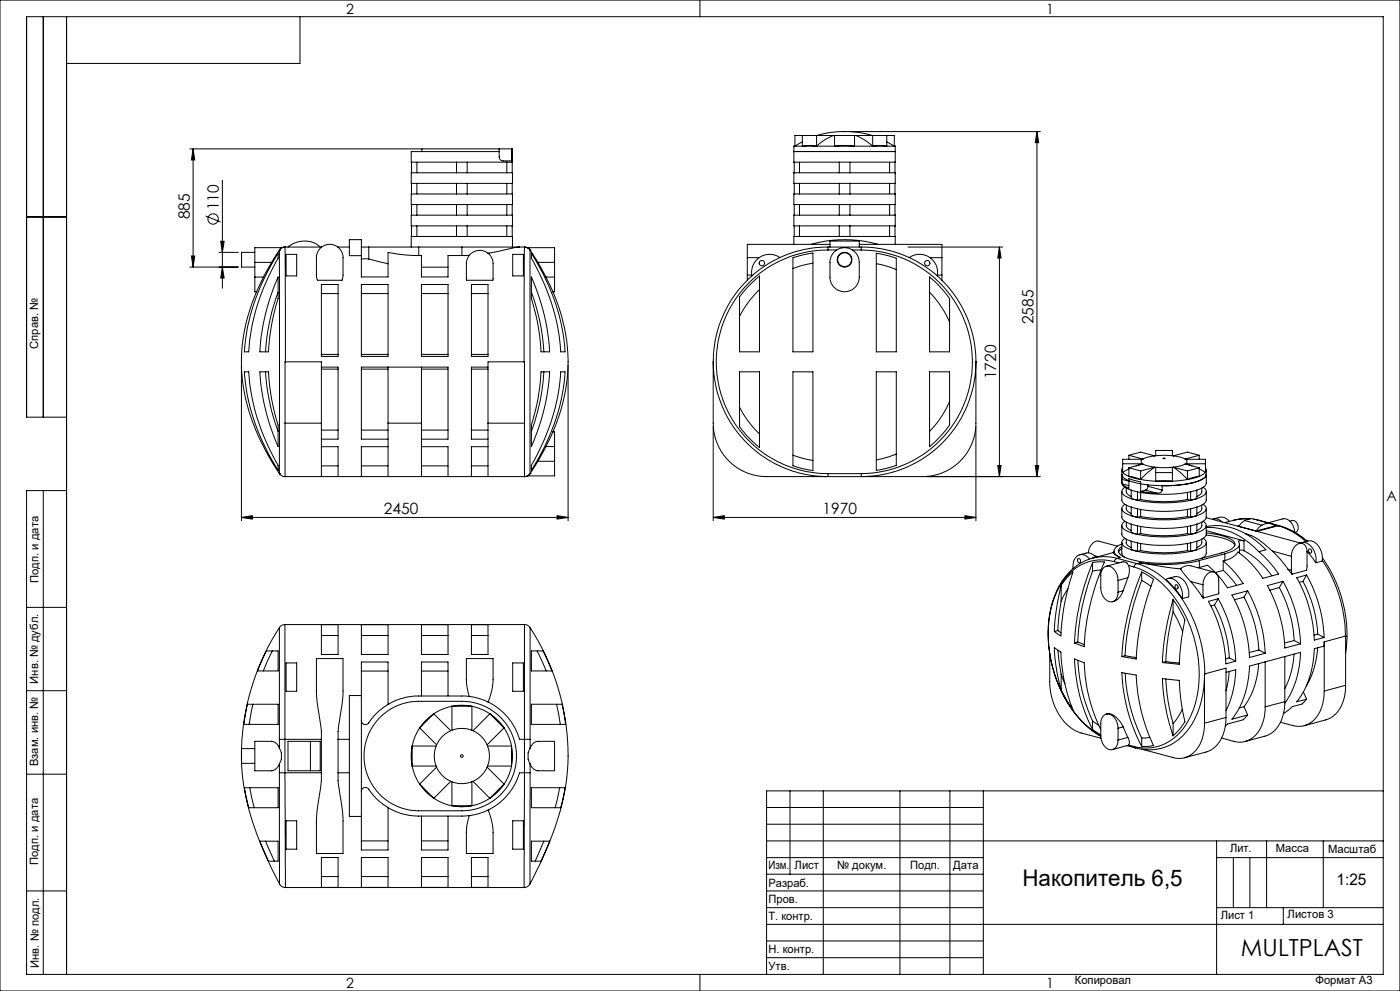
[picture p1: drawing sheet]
<svg xmlns="http://www.w3.org/2000/svg" width="420mm" height="297mm" viewBox="0 0 420 297" stroke-linecap="round" stroke-linejoin="round" font-family="sans-serif">
<g fill="none" stroke="#000" stroke-width=".3">
<path d="M0 0h420v297h-420zM13 5v120M20 5v287M90 5v14h-70M210 0v5M254.8 39.4h57.3M311.1 39.4l.5 3.4h-1zM311.1 39.4v103.4M56.9 44.6h69.9M57.9 44.6v35.4M57.9 44.6l.5 3.3h-1zM66.7 54v32.4"/>
<path d="M123.4 58.1h13.5M123.4 58.1v3.2M123.4 48.6h13.5M123.4 51.8h13.5M123.4 51.8v3.2M123.4 55h13.5M123.4 48.6v3.2M123.4 55v3.1M125.1 48.6v3.2M125.1 55v3.1M136.9 58.1h3.3M136.9 48.6h3.3"/>
<path d="M136.9 55h3.3M136.9 51.8h3.3M136.9 48.6v3.2M136.9 55v3.1M140.2 58.1h13.5M140.2 48.6h13.5M140.2 51.8h13.5M140.2 55h13.5M140.2 48.6v3.2M140.2 55v3.1M149.8 45.4h-26.4v3.2M149.8 44.6l.1 3a2.88 2.88 0 0 0 2.9 .6h.7v-3.6"/>
<path d="M149.8 44.6h-23.3v.8M149.8 44.6h3.7M152 48.6v3.2M152 55v3.1M153.5 44.6h.2v4M153.7 58.1v3.2M153.7 51.8v3.2M153.7 48.6v3.2M153.7 55v3.1M238.2 43.8l.1 4.8M238.2 45.4h30.4M238.2 43.8h.3"/>
<path d="M238.3 48.6h13.5M238.3 58.1h13.5M238.3 58.1v3.2M238.3 51.8h13.5M238.3 51.8v3.2M238.3 55h13.5M238.3 48.6v3.2M238.3 55v3.1M238.5 43.6l-.3 .2M238.5 43.8h2.2M238.5 43.8v-3.2h11.5a15.6 15.6 0 0 0-5 3.2M239.9 48.6v3.2"/>
<path d="M239.9 55v3.1M240.7 43.8h4.3M240.7 42.5l-2.2 1.3M240.7 43.8l2.1-.2 2.2 .2M240.7 40.6v3.2M241.4 45.4h.1M245 43.8h5.4M245 40.6v3.2M245.1 40.6a30 30 0 0 1 16.6 0M250.4 43.8h6M250.4 43.8l2.5-.2 3.5 .2M250.4 43.8v-3.2h6v3.2"/>
<path d="M251.8 48.6h3.2M251.8 58.1h3.2M251.8 51.8h3.2M251.8 55h3.2M251.8 48.6v3.2M251.8 55v3.1M255 48.6h13.5M255 58.1h13.5M255 51.8h13.5M255 55h13.5M255 48.6v3.2M255 55v3.1"/>
<path d="M256.4 43.8h5.4M261.8 43.8h4.2M261.8 43.8a16.2 16.2 0 0 0-5.1-3.2h11.6v3.2M261.8 43.8l2.1-.2 2.1 .2M261.8 40.6v3.2M265.4 45.4h.1M266 43.8h2.3M266 42.5l2.3 1.3M266 40.6v3.2M266.9 48.6v3.2M266.9 55v3.1M268.3 43.6l.3 .2"/>
<path d="M268.3 43.8h.3M268.5 58.1v3.2M268.5 51.8v3.2M268.5 48.6v3.2M268.5 55v3.1M268.6 43.8l-.1 4.8M8 65h12M57.4 76.7h1l-.5 3.3zM61.7 64.7l4.4 1.8M65.7 75.6h5.8M66.2 72.3h1l-.5 3.3zM76.4 75.6h-3.9v4.4h3.9"/>
<path d="M76.4 78.6h5.1M76.4 78.6v4.4M81.5 78.6l-2.4 4.4M83.4 75.9v1.5a63.6 63.6 0 0 0-8.8 28h-1.3a62.6 62.6 0 0 1 10.1-29.5zM83.8 74.9a1.76 1.76 0 0 1 1.7-.8l.1 34.3M83.8 74.9v67.1M83.8 74.9h.1M83.8 74.9l-2.3 3.7M84.4 74.3l-8-.1v4.4M85.8 76.2h3.2v6.5h-3.2zM86.4 74a7.4 7.4 0 0 1 9.7 0M96.2 74.3a4 4 0 0 1 4.3-.8 4 4 0 0 1 2.4 3.7v5.6l-.3 1.2h-7.3l-.4-1.2v-6l.6-1.6z"/>
<path d="M96.4 74.1l-11.1-.1-1 .4-.5 .5M104.8 74l-3.4 .1M104.8 71.8h3.6v4.8h-3.6zM108.4 74h2.2M110.6 77.6l5.8 1.5M110.6 77.6l-1.2-.1-1 .2M110.6 74h15M110.6 74v3.6M123.4 70.9h13.5M123.4 70.9v3.1M123.4 61.3h13.5M123.4 64.5h13.5"/>
<path d="M123.4 64.5v3.2M123.4 67.7h13.5M123.4 61.3v3.2M123.4 67.7v3.2M125.1 61.3v3.2M125.1 67.7v3.2M125.6 76.6h.8v6.4h8v-6.4h4.2M125.6 76.6l-4.3-.2-4.9-.7v7.3h-8v-6.4M125.6 74h13M125.6 74v2.6M136.9 70.9h3.3M136.9 61.3h3.3"/>
<path d="M136.9 64.5h3.3M136.9 67.7h3.3M136.9 61.3v3.2M136.9 67.7v3.2M138.6 74h17.3M138.6 74v2.6M140.2 70.9h13.5M140.2 61.3h13.5M140.2 64.5h13.5M140.2 67.7h13.5M140.2 61.3v3.2M140.2 67.7v3.2"/>
<path d="M140.8 76.5l-2.2 .1M141 76.2a4 4 0 0 1 4.4-.9 4 4 0 0 1 2.5 3.7v5h-8v-5.2l.3-1.2zM146.4 75.9h.1M152 61.3v3.2M152 67.7v3.2M153.7 70.9v3.1M153.7 64.5v3.2M153.7 61.3v3.2M153.7 67.7v3.2M153.8 76.2h3.2v6.5h-3.2zM155.9 74l-9.5 1.9M155.9 74h1.5"/>
<path d="M157.3 74l-.1 34.4M157.4 74l1 .3M157.4 74l.8 .2 .8 .7M158.4 74.3l.6 .6M158.4 74.3l8-.1v4.4M159 74.9v67.1M159 74.9l2.4 3.7M159 74.9h.1M159.4 75.9a62 62 0 0 1 10.1 29.5h-1.3a63 63 0 0 0-8.8-28zM161.4 78.6l2.4 4.4M161.4 78.6h5M166.4 78.6v4.4"/>
<path d="M224.2 77.2v5.2M224.2 77.2h3.5M234 77.2a5.4 5.4 0 0 0-6.1-.1 5.4 5.4 0 0 0-2.3 5.6M237.9 77.3l6-1.5v29.6h-6zM238.3 70.9h13.5M238.3 70.9l-.1 2.3M238.3 61.3h13.5M238.3 64.5h13.5M238.3 64.5v3.2M238.3 67.7h13.5M238.3 61.3v3.2M238.3 67.7v3.2"/>
<path d="M239.9 61.3v3.2M239.9 67.7v3.2M243.3 73.2a36.3 36.3 0 0 1 20.1 0M243.9 78.9l-3.1 .6-2.9 1M248.4 74.9a33.5 33.5 0 0 0-33.5 33.5 33.5 33.5 0 0 0 33.5 33.6M248.4 74a34.4 34.4 0 0 0-34.4 34.4M248.4 74v.9M248.4 74h10M248.4 74.9h2.6M249 74v-1.8h8.8v1.8M249 73.2h-24.8v4M250.1 75.7a4.4 4.4 0 0 1 4.9-1.2 4.4 4.4 0 0 1 2.8 4.1v4.4a4.4 4.4 0 0 1-4.4 4.5 4.4 4.4 0 0 1-4.4-4.5v-5.1l.4-1.2z"/>
<path d="M251.8 70.9h3.2M251.8 61.3h3.2M251.8 64.5h3.2M251.8 67.7h3.2M251.8 61.3v3.2M251.8 67.7v3.2M255 70.9h13.5M255 61.3h13.5M255 64.5h13.5M255 67.7h13.5M255 61.3v3.2M255 67.7v3.2"/>
<path d="M255.7 74.9h2.7M257.8 73.2h24.8v4M258.4 74.9a33.5 33.5 0 0 1 33.3 33.5 33.5 33.5 0 0 1-33.3 33.6M258.4 74a34.4 34.4 0 0 1 34.4 34.4M258.4 74v.9M262.9 79l3 .7 3 1.1M262.9 75.9l3.8 .8 2.2 .7v28h-6zM266.9 61.3v3.2M266.9 67.7v3.2M268.5 70.9l.1 2.3M268.5 64.5v3.2M268.5 61.3v3.2"/>
<path d="M268.5 67.7v3.2M272.4 74h28.4M272.8 77.2a5.4 5.4 0 0 1 6-.1 5.4 5.4 0 0 1 2.4 5.6M279 77.2h3.6M282.6 77.2v5.2M299.8 74l.5 3.3h-1zM299.8 74v68.8M56.9 80h14.6M66.7 80l.5 3.3h-1zM76.4 83v4.5l.6-.1 2.1-4.4M76.4 83h2.7M77 87.3a51.5 51.5 0 0 0 1.9 46.2l2.1 4 2.8 4.5"/>
<path d="M83.4 83v6.5a62.6 62.6 0 0 0-2.9 15.9h-2.5a64.3 64.3 0 0 1 5.4-22.4zM83.4 87.6a61.5 61.5 0 0 0-3.7 17.8M96.4 85.3h5v21.5h-5zM96.4 88h5M108.4 85.3h8v21.5h-8zM108.4 88h8M126.4 85.3h8v21.5h-8zM126.4 88h8M126.4 80.1h8M141.4 85.3h5v21.5h-5zM141.4 88h5M159.4 83a64.3 64.3 0 0 1 5.5 22.4h-2.6a62.6 62.6 0 0 0-2.9-15.9z"/>
<path d="M159.4 87.6a59.9 59.9 0 0 1 3.8 17.8M163.8 83l2 4.4 .6 .1v-4.5M163.8 83h2.6M165.8 87.3a51.1 51.1 0 0 1 0 42.2M224.2 82.4v1.6M224.2 82.4h1.3M224.7 85.6l3.2-2.9v22.7h-6v-16.4zM227.9 86.8a31.6 31.6 0 0 0-6 8M278.9 83a32.6 32.6 0 0 1 6 6.5v15.9h-6zM278.9 87.6l1.7 2a30 30 0 0 1 4.3 6.9M281.2 82.4h1.4M282.6 82.4v1.6"/>
<path d="M72.4 109.4v46.7M73.3 111.4h1.3a63.6 63.6 0 0 0 8.8 28.1v1.5a62.6 62.6 0 0 1-10.1-29.6zM78 111.4h2.5a62.6 62.6 0 0 0 2.9 16v6.4a64.3 64.3 0 0 1-5.4-22.4zM79.7 111.4a62.1 62.1 0 0 0 3.7 17.9M96.4 110h5v21.6h-5M96.4 106.2h5M96.4 110.6h5M108.4 106.2h8M108.4 110.6h8M116.4 110v16.8M126.4 106.2h8M126.4 110v16.8"/>
<path d="M126.4 110.6h8M141.4 106.2h5M141.4 110.6h5M146.4 110h-5v21.6h5M162.3 111.4h2.6a64.3 64.3 0 0 1-5.5 22.4v-2.2a19.9 19.9 0 0 1 1.3-8.9l1.2-6.5zM163.2 111.4a60.5 60.5 0 0 1-3.8 17.9M168.2 111.4h1.3a62 62 0 0 1-10.1 29.6v-1.5a63 63 0 0 0 8.8-28.1zM170.4 109.4v46.7M214 108.4a34.4 34.4 0 0 0 34.4 34.4M214 108.4v18.4a16.1 16.1 0 0 0 16 16h18.4M221.9 111.4h6v22.8a34.6 34.6 0 0 1-6-6.3zM237.9 111.4h6v29.6l-3.1-.5-2.9-.9z"/>
<path d="M262.9 111.4h6v28.1l-6 1.5zM278.9 111.4h6v16a33.7 33.7 0 0 1-6 6.4zM292.8 108.4a34.4 34.4 0 0 1-34.4 34.4M292.8 108.4h.1M292.8 108.4v18.4a16 16 0 0 1-16 16h-18.4M20 125h-12v-120h407v287h-407v-145h12M85.5 126.8v16M85.5 126.8v-18.4h10.9v18.4M85.5 126.8h10.9M96.4 126.8v16M96.4 133.9h5v8.9M96.4 128.9h5"/>
<path d="M96.4 139.6h5M108.4 128.9h8M108.4 139.6h8M116.4 133.9h-8v8.9M116.4 131.6h-8v-21.6h26v21.6h-8M116.4 126.8v16M116.4 126.8h10M126.4 133.9h8v8.9M126.4 126.8v16M126.4 128.9h8M126.4 139.6h8M141.4 128.9h5"/>
<path d="M141.4 139.6h5M146.4 126.8v16M146.4 133.9h-5v8.9M146.4 126.8v-18.4h10.9v18.4M146.4 126.8h10.9M157.3 126.8v16M161.4 138.3l-2.4 3.7M161.4 138.3h5M163.8 133.8l-2.4 4.5M163.8 133.8l2.1-4.4h.5v4.4M163.8 133.8h2.6M166.4 138.3v4.3h-8.2h.2"/>
<path d="M166.4 133.8v4.5M214 127.8v28.3M221.9 122.1a30.9 30.9 0 0 0 6 8M237.9 136.4l2.2 .8 3.8 .8M268.9 136.1l-2.2 .8-3.8 1M284.9 120.3l-1.2 2.5-2 3.1-2.8 3.4M292.8 127.8v28.3M299.3 139.5h1l-.5 3.3zM310.6 139.5h1l-.5 3.3zM336.8 139h6M338.7 136.5v1.2M338.7 136.5l3.5-1 4.2 1.1"/>
<path d="M338.7 136.5l4.2 1.1M342.8 139l-2 .6M342.8 139a.7 .7 0 0 1-.5-.7 .7 .7 0 0 1 .5-.6h-6v3.9M342.9 137.6l-.5 .1M346.4 136.6l2.3-.1 3.3 .1M346.4 136.6l-1.9 .3-1.6 .7M346.7 136.6v-1.6h5v1.6M348.9 137.3l.6 .1zM352 136.6l2.3 .5 1.2 .5M355.5 137.6l.6 .1M355.6 139a.72 .72 0 0 0 .5-.7 .72 .72 0 0 0-.5-.6h6v3.9M355.6 139l2 .6"/>
<path d="M355.6 139h6M359.8 136.5v1.2M359.8 136.5l-4.3 1.1M359.8 136.5l-3.6-1-4.2 1.1M13 147v145M72.4 155.1l3.3-.6v1.1zM72.4 155.1h98M83.8 142l.7 .6 1 .2M83.8 142h.1M85.5 142.8h.1M85.5 142.8h71.9M157.3 142.8h.1"/>
<path d="M159 142l-.6 .6-1.1 .2M159 142h.1M159 142l-.6 .6-1 .2M167.1 154.5l3.3 .6-3.3 .5zM214 155.1l3.3-.6v1.1zM214 155.1h78.8M248.4 142h10M248.4 142v.8M248.4 142.8h10M258.4 142v.8M277.8 142.8h34.3M289.5 154.5l3.3 .6-3.3 .5z"/>
<path d="M336.5 140.9v3.8a3.3 3.3 0 0 0 2.9 2.2M336.5 142.3v-.1a4 4 0 0 0 3.4 2.3l4.7 .8 6 .3 5.1-.5 3.9-1a2.9 2.9 0 0 0 2.3-1.9 3.2 3.2 0 0 1-2.8 2.1l-4.1 .9-6.3 .4M336.5 147.3v2.6a3.2 3.2 0 0 0 2.9 2.1M336.5 142.3h.1M336.5 152.4v2.6a3.2 3.2 0 0 0 2.9 2.1M336.5 157.5v2.6a3.3 3.3 0 0 0 2.9 2.1M336.7 145l.8 .8 1.2 .5v-2.9l3.5 1v2.9M336.7 145l2 .6M336.8 141.6l1.9 1.2M336.8 140.2l-.3 .5 .3 .9M337.5 146a1.41 1.41 0 0 0-.9 1.5 1.41 1.41 0 0 0 1.1 1.2l1.7 .7M337.5 151.1a1.41 1.41 0 0 0-.9 1.5 1.41 1.41 0 0 0 1.1 1.2l1.7 .7"/>
<path d="M337.5 156.2a1.39 1.39 0 0 0-.9 1.5 1.39 1.39 0 0 0 1.1 1.2l1.7 .7M337.9 146.3v1a1.97 1.97 0 0 0 1.5 1.5M337.9 151.4v1a1.94 1.94 0 0 0 1.5 1.5M337.9 156.5v1a1.94 1.94 0 0 0 1.5 1.5M338.7 144.2l-2.2-.6 .2 1.4M338.7 140.5l-1.9 1.1M338.7 142.8l3.5 .9M338.7 142.8l1.2 .1 2.3 .8M338.7 140.2v2.6M338.7 140.2l3.5 .9M339.4 146.9l1.8 .5M339.4 149.4l1.8 .5"/>
<path d="M339.4 152l1.8 .5M339.4 154.5l1.8 .5M339.4 157.1l1.8 .5M339.4 159.6l1.8 .6M339.4 146.9v2.5M339.4 152v2.5M339.4 157.1v2.5M341.2 147.4l3 .5 5 .3 4.2-.2 3.8-.6M341.2 149.9l2.3 .5 4.9 .3 3.5-.1 5.3-.7M341.2 152.5l3 .5 3.9 .2 5-.1 4.1-.6M341.2 155l2.7 .5 3.8 .3 4.6-.1 4.9-.7M341.2 157.6l2.3 .4 4.9 .4 3.5-.1 5.3-.7"/>
<path d="M341.2 147.4v2.5M341.2 152.5v2.5M341.2 157.6v2.6M342.2 147.3l4.9 .5M342.2 149.7l2.9 .4 3.6 .3 4-.2 3.5-.5M342.2 154.8l5.7 .6h4l4.3-.6M342.2 159.9l6.1 .6 4-.1 3.9-.5M342.2 143.7l4.5 .5M342.2 141.1v2.6M342.2 147.6v2.1M342.2 152.7v2.1M342.2 157.8v2.1"/>
<path d="M342.2 149.7l-1 .2M342.2 154.8l-1 .2M342.2 159.9l-1 .3M343.7 146.9l-1.5 .4M343.7 146.9l3.4 .9M344.4 145.7l-.2 .8-.5 .4M344.4 145.7l4.3 1.2M344.4 145.3v.4M346.4 140l-2.6 2-1.6 1.7M346.4 140l-1.7-.3-1.8-.6-4.2 1.1M346.4 140l-4.2 1.1M346.7 144.2v-4.2h5v4.2"/>
<path d="M346.7 144.2h5M346.7 141.6h5M348.5 145.6h.2M348.7 146.9l-.5 .7-1.1 .2M348.7 145.6v1.3M352 140l2.1-.4 1.4-.5 4.3 1.1M352 140l1.9 1.4 2.3 2.3M352 140l4.2 1.1M356.2 143.7l-4.5 .5M356.2 149.7l1 .2M356.2 141.1v2.6M356.2 147.6v2.1"/>
<path d="M356.2 152.7v2.1M356.2 157.8v2.1M356.2 154.8l1 .2M356.2 159.9l1 .3M357.2 147.4v2.5M357.2 152.5v2.5M357.2 157.6v2.6M359.1 146.9l-1.9 .5M359.1 149.4l-1.9 .5M359.1 152l-1.9 .5M359.1 154.5l-1.9 .5M359.1 157.1l-1.9 .5"/>
<path d="M359.1 159.6l-1.9 .6M359.1 146.9v2.5M359.1 152v2.5M359.1 157.1v2.5M359.8 140.5l1.8 1.1M359.8 142.8l-3.6 .9M359.8 142.8l-1.6 .2-2 .7M359.8 140.2v2.6M359.8 140.2l-3.6 .9M360.5 146.3v1a1.97 1.97 0 0 1-1.4 1.5M360.5 151.4v1a1.94 1.94 0 0 1-1.4 1.5M360.5 156.5v1a1.94 1.94 0 0 1-1.4 1.5"/>
<path d="M361 146a1.41 1.41 0 0 1 .9 1.5 1.41 1.41 0 0 1-1.2 1.2l-1.6 .7M361 151.1a1.41 1.41 0 0 1 .9 1.5 1.41 1.41 0 0 1-1.2 1.2l-1.6 .7M361 156.2a1.39 1.39 0 0 1 .9 1.5 1.39 1.39 0 0 1-1.2 1.2l-1.6 .7M361.6 141.6l-1.8 1.2M361.6 140.2l.3 .6-.3 .8M361.8 155.1l28.8 7.8M361.9 140.9v3.8a3.5 3.5 0 0 1-2.8 2.2M361.9 147.3v2.6a3.4 3.4 0 0 1-2.8 2.1M361.9 159.7l3.5 .6 2.8 .8a2.53 2.53 0 0 1 2.3 2.3 5.2 5.2 0 0 1-4 2.3l-9.5 2.5-5.1 .6h-4.4l-3.9-.3-3-.5-2.7-.8a2.53 2.53 0 0 1-2.3-2.3l.3-.6 .6-.5M361.9 152.4v2.6a3.4 3.4 0 0 1-2.8 2.1M361.9 157.5v2.6a3.5 3.5 0 0 1-2.8 2.1M361.9 158.1a20.7 20.7 0 0 1 15.7 7.2"/>
<path d="M361.9 157.8a18.7 18.7 0 0 1 16.3 5.5l1.6 1.5-2.2 .5M361.9 159l11.3 3.1M363.7 155.6a2.64 2.64 0 0 1 2.9 .8M364 155.5l1.9-.5a2.99 2.99 0 0 1 2.9 1.3M370.1 155.9l-2.7 .7M371.8 157.5l-.5 .2M373.4 156l-1 .8-.7 1 5.1 1.3M373.4 156l1.2-.5h1l5.7 1.5M373.4 156l5.2 1.4M374.8 155.5h-2.7l-2 .4M375 155.5h-2.1l-2.8 .4M376.4 155.6l1.6 .4"/>
<path d="M377.6 156h.4M378 156l5.9 1.6M378.6 157.4a3.5 3.5 0 0 1 4 .2l-5.8 1.5M378.6 157.4l-1.8 1.7M380.5 156.7l4.3-1.2a3.6 3.6 0 0 1 3.6 4M380.7 156.7l.8 .2M381.7 157.1l1.7 .5M383.4 157.6a20.2 20.2 0 0 1 8.4 4.7M383.4 157.6h.5M383.4 157.6l-6.2 1.6M383.9 157.6a21.1 21.1 0 0 1 8.3 4.6M387 156.2l.7-.2a1.94 1.94 0 0 1 1.7 1.5 1.94 1.94 0 0 1-.9 2.1"/>
<path d="M318.3 175.5l1.7-2.3 1.9-1.8-2 7a63 63 0 0 0-1.6 12.2l-2-1.3M318.3 175.5l-1.5 7.9-.5 5.9M318.3 175.5v4.7M320.4 176.5l-2.1 3.7M323.3 167.5a.58 .58 0 0 1 .9 .4 .58 .58 0 0 1-.6 .7l-.3-.3zM323.9 166.3l1.9-.5a2.99 2.99 0 0 1 3 1.2M326.9 167.5a2.64 2.64 0 0 0-3.1-1.2 2.64 2.64 0 0 0-1.9 2.7v1.4M327.8 167.3a18.2 18.2 0 0 0-12.1 13.1 38.2 38.2 0 0 0 11.1 37.9l3.4 2.4M327.8 168.6l3.5-.2a71.4 71.4 0 0 0-6 25.4l-2.9-1.1M327.8 168.6a70.3 70.3 0 0 0-5.4 24.1M327.8 171.2a68 68 0 0 0-4.5 21.2M327.8 167.3a14 14 0 0 1 7.4 .1"/>
<path d="M327.8 168.6v2.6M328.3 166.5l1.1 .3M330.3 170.8l-2.5 .4M334.2 168.3a14.2 14.2 0 0 0-16.7 8.2 34.1 34.1 0 0 0-1.1 25.7 32 32 0 0 0 13.8 18.3M334.2 168.3l1.4 .4M334.2 165.6l-6.4 1.7M334.2 165.2l.1 .9 1.8 1M335.2 167.4l5.9 1.5M335.2 167.4l-1 .9M335.2 163.7l-5.5-1.5a3.2 3.2 0 0 0-3.2 3.5M335.4 174a3.9 3.9 0 0 0-3.4-4.3 2.62 2.62 0 0 0-1.8 2.8v3.6a3.7 3.7 0 0 0 3.6 4.2 2.71 2.71 0 0 0 1.6-2.8M335.4 174v3.5"/>
<path d="M336.1 167.1l-.9 .3M336.5 163a2.56 2.56 0 0 0-2.2 2.5l.5 .8 1.3 .8M336.5 164.4l-.9 1.1M336.5 162.6v3.3l.8 1.1M336.9 177.1a4.7 4.7 0 0 1-3.1 3.2M336.9 177.1l-1.5 .4M337.5 161.3a1.41 1.41 0 0 0-.9 1.5 1.41 1.41 0 0 0 1.1 1.2l1.7 .7M337.9 161.6v1a1.97 1.97 0 0 0 1.5 1.5M338.3 173.1l-1.4 4M338.3 173.1l-2.9 .9M338.6 169.5l.2 1.9-.5 1.7M338.6 169.5l1.5 .4"/>
<path d="M338.6 169.5l-.5-.8-1.2-.3-5 1.3M339.4 162.2l1.8 .5M339.4 164.7l1.8 .5M339.4 162.2v2.5M340.1 169.9a25.8 25.8 0 0 1 14.7 13 37.5 37.5 0 0 1 3 30.4 15.8 15.8 0 0 1-12.7 10.8 13.7 13.7 0 0 1-5-.4M341.1 168.9l-.6 .4-.4 .6M341.1 168.9a27.3 27.3 0 0 1 15.9 14.6 42.1 42.1 0 0 1 4.4 18.5M341.2 160.2l3.4 .5 3.5 .2 5-.1 4.1-.6M341.2 162.7l2.7 .5 3.8 .2h4.6l4.9-.7M341.2 165.2l2.3 .5 4.9 .3 3.5-.1 5.3-.7M341.2 162.7v2.5M342 168.7l7.7 1.3 4.4 .5"/>
<path d="M342 168.7l-.9 .2M342.2 165l2.9 .4 3.6 .3 4-.2 3.5-.5M342.2 162.9v2.1M342.2 165l-1 .2M342.5 171.4a74.5 74.5 0 0 0-6 25.4M342.5 171.4l3.5 2.2a76.8 76.8 0 0 0-5.1 23.9l-4.4-.7M342.5 174a73.9 73.9 0 0 0-5 22.5M342.5 174l2.8 1.7M342.5 171.4v2.6M349.8 173.7a3.2 3.2 0 0 1 4.4 2.2 6.7 6.7 0 0 1 .5 3.5l-2.3-3.1zM350.4 173.4l1.9-.5a4 4 0 0 1 4.1 3.5l.2 2.5-1.9 .5M351.9 179.7l-1.4 5.5a68.6 68.6 0 0 0-1.8 13.3"/>
<path d="M351.9 179.7l1.5 2.2 2.1 3.9-1 5.6-.7 7.7-5.1-.6M351.9 179.7v3.7M352.6 175.3a.6 .6 0 0 1 .8 .5 .6 .6 0 0 1-.6 .7 .87 .87 0 0 1-.2-1.2zM354.1 170.5h.1M354.1 170.5l3.1 3.8M354.1 170.5l1.3-.8 1.5-.2 7.2 1.9M356.2 162.9v2.1M356.2 165l1 .2M357.2 174.3l3.4 4.4M357.2 174.3l3.7 1M357.2 162.7v2.5M359.1 162.2l-1.9 .5"/>
<path d="M359.1 164.7l-1.9 .5M359.1 162.2v2.5M359.8 170.1h-.4M359.8 170.1l2.5-.7 2.5 2.4M359.8 168l-3.3 .7-5.2 .5-5-.1-4.3-.4M359.8 168v2.1M360.5 161.6v1a1.97 1.97 0 0 1-1.4 1.5M360.6 178.7l.3 .5M360.6 178.7l.3 .1M360.9 175.3a3.4 3.4 0 0 1 3.2-3.9 2.61 2.61 0 0 1 1.5 2.6v4l-4.7 1.2M360.9 178.8v.4M360.9 175.3v3.5"/>
<path d="M361 161.3a1.41 1.41 0 0 1 .9 1.5 1.41 1.41 0 0 1-1.2 1.2l-1.6 .7M361.8 160.4l2.7 .3 3.7 1a4 4 0 0 1 2.3 1.7M361.9 162.6v3.3l-.3 .6-1 .8M365.4 179.5l-2.9 .7a41.4 41.4 0 0 1 5.3 18.8l2.9-.8M365.4 179.5a41.4 41.4 0 0 1 5.3 18.7M365.4 179.5l-1.1 1.8M367 168.1a29.1 29.1 0 0 1 6 6.8l-4.8 1.3-3.2-4.2M367 171l1.8 1.7 2.2 2.7M367 171l-2.4 .6M367 168.1v2.9M367.5 168l-.5 .1M367.5 166l-7.7 2"/>
<path d="M367.5 166v2M371.8 164.9l1.4 .2M371.8 163.1v2.7M373.2 162.1l-.9-.1-.8 .2a1.62 1.62 0 0 1-1 2.5l-3 1.3M373.2 179a37.2 37.2 0 0 1 4.4 15.8M373.2 165.1a24.8 24.8 0 0 1 8.4 7.5M373.2 179l-2.9 .7M373.2 162.1v3M373.7 160l.4 .1M374.1 160.1a12.6 12.6 0 0 1 6.1 3.7l1.5 1.4M374.1 160.1h-.2M374.3 177.1l-4.7 1.2a41.4 41.4 0 0 1 5.2 18.8l4.8-1.3"/>
<path d="M374.3 177.1a41.4 41.4 0 0 1 5.3 18.7M374.3 177.1l-1.1 1.9M377.6 165.3a33.2 33.2 0 0 1 6 6.7l-4.8 1.3a29.8 29.8 0 0 0-7.4-7.9l-.5 .7-1.5 1.2-1.9 .7M381.7 165.2l2.3 2.3 2.4 3.1M381.7 165.2l5.7 1.5M383.8 176.1a38.3 38.3 0 0 1 4.5 15.9M383.8 176.1l-2.9 .8M384.9 174.2a40.8 40.8 0 0 1 5.3 18.8M384.9 174.2l-4.7 1.3a41.4 41.4 0 0 1 5.2 18.7l4.8-1.2M384.9 174.2l-1.1 1.9M386.4 170.6l1.2 1.5M386.4 170.6l1 .3"/>
<path d="M387.4 166.7a3.4 3.4 0 0 1 3.1-3.9 2.38 2.38 0 0 1 1.6 2.6v4.7l-.2 .8-4.3 1.2M387.4 170.9l.2 1.2M387.4 166.7v4.2M390.2 162.7a3.8 3.8 0 0 1 4.4 3.5l.2 2.5M390.5 162.6l1.9-.5a4 4 0 0 1 4.1 3.6l.2 2.5-1.9 .5M390.9 174.2a37.2 37.2 0 0 1 4.4 15.9M390.9 174.2l-1.1 .3M392 172.3a41.4 41.4 0 0 1 5.2 18.8M392 172.3l-3 .8a42 42 0 0 1 5.3 18.7l2.9-.7M392 172.3l-1.1 1.9M392.1 165.2l2.7 3.5M392.7 164.6a.59 .59 0 0 1 .8 .4 .59 .59 0 0 1-.6 .7l-.4-.6z"/>
<path d="M396.7 168a41.2 41.2 0 0 1 6.9 22.6M396.7 167.2l.2 .2a39.8 39.8 0 0 1 6.8 28.4M8 182h12M79.9 195.1h3.5v6h-6.1zM81.7 195.1l-2.7 6M83.8 188.1a70.4 70.4 0 0 0-11.3 40.5M83.8 188.1v33.5M85.5 187.2l-1 .3-.7 .6M85.5 187.2v34.4M85.5 187.2h71.8M85.8 198.7h3.2v8.5h-3.2zM96.4 187.2v8.9h5v-8.9"/>
<path d="M96.4 190.5h5M108.4 187.2v8.9h8v-8.9M108.4 190.5h8M126.4 187.2v8.9h8v-8.9M126.4 190.5h8M141.4 187.2v8.9h5v-8.9M141.4 190.5h5M153.8 198.7h3.2v8.5h-3.2zM157.3 187.2l.9 .2 .8 .7M157.3 187.2v34.4M159 188.1a67.9 67.9 0 0 1 4.9 66.6l-4.9 10.2M159 188.1v33.5"/>
<path d="M159.4 195.1h3.5l2.7 6h-6.2zM161.1 195.1l2.8 6M314.9 196v8.3a17.1 17.1 0 0 0 7.8 14.7l1.4 .6 6.2 1.7M316.3 194.1l2 1.3a49.6 49.6 0 0 0 3.6 17.3l-.5-.7a21.5 21.5 0 0 1-4.4-11.3zM317.4 189l.9 .7M317.4 189l-1.1 .3M317.4 194.9l.9 7.2M318.3 180.2l-.6 4.4-.3 4.4M323.3 192.4l2 .8M323.3 192.4l-.9 .3M323.4 197.9a48 48 0 0 0 4.4 18.2M337.5 196.5l3.4 .6"/>
<path d="M337.5 196.5l-1 .3M349.7 198.3l4.1 .4M349.7 198.3l-1 .2M351.9 183.4l-1.5 7.5-.7 7.4M351.9 183.4l1.4 2.5 1.5 3.5M364.3 181.3a37.2 37.2 0 0 1 4.5 15.9M364.3 181.3l-1 .3M368.8 197.2l-1.1 .3M368.8 197.2l1.9 1M377.6 198.9a23.8 23.8 0 0 1-4.4 12.9M377.6 194.8l-2.8 .8M377.6 194.8l2 1"/>
<path d="M379.6 198.4v13.4M385.4 196.8v13.5M388.2 196a26.4 26.4 0 0 1-2.8 10.4M388.3 192l-2.9 .7M388.3 192l1.9 1M395.3 194.2a25.3 25.3 0 0 1-3.4 11.4M395.3 190.1l-1.1 .3M395.3 190.1l1.9 1M397.3 192.4l-.1 1.2-2.9 .8a26.9 26.9 0 0 1-5.3 15.9l3-.8M397.3 192.4v14.7M403.6 190.6l-6.3 1.8M403.7 190.6h.1"/>
<path d="M403.7 190.6v14.8M8 207h12M74.2 211.1h9.2v6h-10.3zM75.8 211.1l-1 6M108.4 208.5h-3.6v36.2h3.6M108.4 208.5v36.2M108.4 208.5v-10.1h8v12.7M108.4 216a1.22 1.22 0 0 0 .9 1.1 1.22 1.22 0 0 0 1.3-.5 17.9 17.9 0 0 1 15-8h13a18 18 0 0 1 17.3 13h1.4M108.4 201.1h8M113.6 215.4a16.6 16.6 0 0 1 12-5.2h13a16.4 16.4 0 0 1 16.3 16.4 16.4 16.4 0 0 1-16.3 16.4h-13a16.4 16.4 0 0 1-15-9.9 16.4 16.4 0 0 1 3-17.7zM125.9 218.2l-1.4 2.6-.9 2.8M126.4 208.6v-10.2h8v10.2"/>
<path d="M126.4 201.1h8M130.1 213.9l5.1 5.1a8.4 8.4 0 0 0-4.2 4.2l-5.1-5M130.1 213.9l-2.5 2.1-1.7 2.2M130.1 213.9l-4.2 4.3M135.6 211.7l-3.3 1-2.2 1.2M135.6 211.7v7.2a8.2 8.2 0 0 1 6 0v-7.2M135.6 211.7l2.3-.3 3.7 .3M135.6 211.7h6M140.8 208.7l-.8-3.7-.1-7.6h8v6.3a17.3 17.3 0 0 1-1.5 6.7M141.6 211.7l3.2 1 2.2 1.2M146.4 210.4h.1M147 213.9l-5.1 5.1a8.4 8.4 0 0 1 4.2 4.2l5.1-5"/>
<path d="M147 213.9l2.5 2.1 1.7 2.2M147 213.9l4.2 4.3M151.2 218.2l1.4 2.6 .9 2.8M159.4 211.1h9.2l1.1 6h-10.3zM167 211.1l1.1 6M318.3 202.1l1.2 2.8M318.3 202.1v4.6M327.8 218.6l2.4 1.6M327.8 216.1l1.8 1.3M327.8 216.1v2.5M330.2 218.6a48.7 48.7 0 0 1-4.9-20l-2.9-1.1a49.3 49.3 0 0 0 5.4 21.1M331.9 214a3.8 3.8 0 0 1 4 2.1l1 1.7"/>
<path d="M335.4 218.3a3.9 3.9 0 0 0-3.4-4.3 2.7 2.7 0 0 0-1.8 2.9v3.5a3.8 3.8 0 0 0 3.4 4.3 2.67 2.67 0 0 0 1.8-2.9M335.4 218.3v3.5M336.5 201.6l4.4 .7a54.4 54.4 0 0 0 5.1 21.1l-3.5 .3a51.5 51.5 0 0 1-6-22.1zM336.9 217.8l1.4 3.2M336.9 217.8l-1.5 .5M337.5 201.8a50.8 50.8 0 0 0 5 19.4M348.7 203.4l5.1 .5 .7 7.3 1 5a16.6 16.6 0 0 1-3.6 4.3l-.4-1.1a60.6 60.6 0 0 1-2.8-16zM349.7 203.5l.7 6.6 1.5 6.7M351.9 216.8v3.7M354.7 212.5l-1.1 2.1-1.7 2.2M361.4 202a25.6 25.6 0 0 1-7.1 19 14.4 14.4 0 0 1-13.7 3.2M361.4 202h.1"/>
<path d="M361.4 216.7a10.5 10.5 0 0 1-5.2 10.1 6.4 6.4 0 0 1-4.3 .2l-9.3-2.5M361.4 202v14.7M361.4 202l6.4-1.8v14.8M367.8 201.5l2.9-.8a29.5 29.5 0 0 1-2.9 12.3M367.8 215a10.7 10.7 0 0 1-4.9 10l-7.5 2.1M367.8 215l-6.4 1.7M368.8 201.3l-.4 3-.6 2.7M373.2 211.8l-1.4 .4M373.2 211.8l1.1 2.5M374.3 214.3l-1.3 1.4-4.8 1.3-.6 .6M379.6 211.8a10.4 10.4 0 0 1-5.2 10.1 6.1 6.1 0 0 1-4.3 .3l-3.6-1M385.4 210.7a27.1 27.1 0 0 0 4.8-15.2l-15.4 4.1a26.8 26.8 0 0 1-5.2 15.9l4.7-1.2"/>
<path d="M385.4 210.3a10.5 10.5 0 0 1-5.1 10l-6.7 1.9M385.4 210.3l-5.8 1.5M391 207.4l1 2.1M392 209.5l-1.4 1.5-2.9 .8-2.6 2.1M397.3 207.1a10.8 10.8 0 0 1-4.7 9.9 6.5 6.5 0 0 1-4.8 .4l-3.7-.9M403.7 205.4a10.4 10.4 0 0 1-5.1 10l-7.3 2.1M403.7 205.4l-6.4 1.7M8 232h12M72.5 228.8a81.5 81.5 0 0 0 9 31.4l2.4 4.7M72.5 228.8h3.9M73.3 236.1h10.1v6h-8.8zM74.9 236.1l1.4 6"/>
<path d="M76.4 224.4h-3.9v4.4M83.8 221.6h1.7M83.8 231.6h1.7M83.8 224.2a5 5 0 0 1 0 4.7M83.8 228.9v2.7M83.8 224.2l-.5-1a2.36 2.36 0 0 0-1.8-1h-5.1v8.8h5.1a2.85 2.85 0 0 0 2.3-2.1M83.8 231.6l.1 33.3M83.8 221.6v2.6M85.5 231.6l.1 34.4M85.5 221.6v10M85.5 221.6h10.9M85.5 231.6h10.9"/>
<path d="M93.1 222.2h-6.7v8.8h6.7M93.1 222.2h3v8.8h-3M93.1 222.2v8.8M96.4 221.6v-2.9l-1.5-10.7v-10.6h8v10.5l-.2 2.6a50 50 0 0 0-1.3 11.1M96.4 231.6v.3a50.7 50.7 0 0 1-1.3 10.8l-.2 2.5v10.6h8v-10.6l-1.4-10.7-.1-2.9M96.4 221.6v10M101.4 221.6h3.4M101.4 231.6h3.4M101.4 221.6v10M123.6 223.6h7.2a8.2 8.2 0 0 0 0 6h-7.2M123.6 229.6l.9 2.8 1.4 2.6M123.6 223.6l-.2 2.3 .2 3.7"/>
<path d="M123.6 223.6v6M125.9 235l5.1-5.1a8.3 8.3 0 0 0 4.2 4.3l-5.1 5.1M125.9 235l1.7 2.2 2.5 2.1M125.9 235l4.2 4.3M130.1 239.3l2.7 1.3 2.8 .9M147 239.3l-2.6 1.3-2.8 .9M151.2 235l-5.1-5.1a8.3 8.3 0 0 1-4.2 4.3l5.1 5.1M151.2 235l-1.7 2.2-2.5 2.1M151.2 235l-4.2 4.3M153.5 229.6l-.9 2.8-1.4 2.6M153.5 223.6h-7.2a8.2 8.2 0 0 1 0 6h7.2M153.5 223.6l.2 2.3-.2 3.7"/>
<path d="M153.5 223.6v6M157.3 221.6h1.7M157.3 231.6h1.7M157.3 231.6l-.1 34.4M157.3 231.6h-1.4a18 18 0 0 1-17.3 13h-13a18.5 18.5 0 0 1-15.4-8.4 1.19 1.19 0 0 0-1.8 1M157.3 221.6v10M159 224.2a5 5 0 0 0 0 4.7M159 228.9v2.7M159 224.2l.6-1a2.36 2.36 0 0 1 1.8-1h5v8.8h-5a2.75 2.75 0 0 1-2.4-2.1M159 231.6v33.3M159 221.6v2.6M159.4 236.1h10.1l-1.3 6h-8.8z"/>
<path d="M167.9 236.1l-1.4 6M237 237v25M247 237v55M270 237v55M285 237v55M295 237v55M338.1 223.5l2.5 .7M338.3 221l.5 1.3-.2 1M338.3 221l-2.9 .8M338.6 223.3l1.5 .4M338.6 223.3l-4.8 1.3M340.1 223.7l.5 .5"/>
<path d="M342.5 221.2v2.5M344.9 221l-2.4 .2M415 237h-185v55M78 252.1h5.4v6h-2.9zM79.7 252.1l2.6 6M85.8 246h3.2v8.5h-3.2zM96.4 257h5v9h-5zM108.4 257h8v9h-8zM108.4 252h8M116.4 242v12.7h-8v-10M126.4 244.6v10.1h8v-10.1M126.4 257h8v9h-8z"/>
<path d="M126.4 252h8M135.6 241.5v-7.2a8.2 8.2 0 0 0 6 0v7.2M135.6 241.5l2.7 .3 3.3-.3M135.6 241.5h6M141.4 257h5v9h-5zM146.4 242.8h.1M146.4 242.8l1 2.8 .4 1.9 .1 8.3h-8l.1-7.7 .8-3.7M153.8 246h3.2v8.5h-3.2zM159.4 252.1h5.5l-2.6 6h-2.9zM163.2 252.1l-2.7 6M230 257h65M230 242h65"/>
<path d="M230 247h65M230 252h185M365 252v40M365 257h50M370 257v15M375 257v15M380 252v20M397 252v20M8 267h12M83.9 264.9l.6 .7 1 .4M85.5 266h.1M85.5 266h71.8"/>
<path d="M96.4 262.7h5M108.4 262.7h8M126.4 262.7h8M141.4 262.7h5M157.3 266h.1M159 264.9l-.6 .7-1.1 .4M230 262h65M230 267h65M230 272h65M230 277h185M365 272h50M385 272v5"/>
<path d="M210 292v5M230 282h65M230 287h65"/>
<circle cx="63.9" cy="65.6" r="1.56"/>
<circle cx="228.6" cy="78.9" r=".8"/>
<circle cx="253.4" cy="77.9" r="2.08"/>
<circle cx="253.4" cy="77.8" r="2.19"/>
<circle cx="278.2" cy="78.9" r=".8"/>
<circle cx="138.6" cy="226.6" r=".4"/>
</g>
<g fill="#000">
<path d="M66.7 80l.5 3.3h-1zM66.2 72.3h1l-.5 3.3zM57.4 76.7h1l-.5 3.3zM57.9 44.6l.5 3.3h-1zM299.3 139.5h1l-.5 3.3zM299.8 74l.5 3.3h-1zM310.6 139.5h1l-.5 3.3zM311.1 39.4l.5 3.4h-1z"/>
<path d="M167.1 154.5l3.3 .6-3.3 .5zM72.4 155.1l3.3-.6v1.1z"/>
<path d="M289.5 154.5l3.3 .6-3.3 .5zM214 155.1l3.3-.6v1.1z"/>
</g>
<text font-size="7.1" x="372.3" y="286.5">MULTPLAST</text>
<text font-size="6.9" x="306.7" y="265.6">Накопитель 6,5</text>
<text font-size="4.8" x="401" y="265.3">1:25</text>
<g font-size="4.7">
<text x="56.9" y="65.7" transform="rotate(-90 56.9 65.7)">885</text>
<text x="65.7" y="63" transform="rotate(-90 65.7 63)">110</text>
<text x="310.1" y="97.2" transform="rotate(-90 310.1 97.2)">2585</text>
<text x="298.8" y="113.7" transform="rotate(-90 298.8 113.7)">1720</text>
<text x="115.2" y="154">2450</text>
<text x="246.7" y="154">1970</text>
</g>
<g font-size="4.2">
<text x="103.8" y="4.2">2</text>
<text x="313.8" y="4.2">1</text>
<text x="415.9" y="150.2">A</text>
<text x="103.8" y="296.2">2</text>
<text x="313.8" y="296.2">1</text>
</g>
<g font-size="3.4">
<text x="11.5" y="104.5" transform="rotate(-90 11.5 104.5)">Справ. №</text>
<text x="11.6" y="174.7" transform="rotate(-90 11.6 174.7)">Подп. и дата</text>
<text x="11.4" y="204.9" transform="rotate(-90 11.4 204.9)">Инв. № дубл.</text>
<text x="11.4" y="229.6" transform="rotate(-90 11.4 229.6)">Взам. инв. №</text>
<text x="369" y="255.5">Лит.</text>
<text x="382.8" y="255.5">Масса</text>
<text x="398.4" y="255.6">Масштаб</text>
<text x="11.4" y="259.2" transform="rotate(-90 11.4 259.2)">Подп. и дата</text>
<text x="230.5" y="260.5">Изм.</text>
<text x="238.4" y="260.4">Лист</text>
<text x="251.1" y="260.4">№ докум.</text>
<text x="273" y="260.4">Подп.</text>
<text x="286" y="260.4">Дата</text>
<text x="230.5" y="265.7">Разраб.</text>
<text x="230.5" y="275.7">Т. контр.</text>
<text x="230.6" y="270.7">Пров.</text>
<text x="366.2" y="275.3">Лист 1</text>
<text x="386.3" y="275.2">Листов 3</text>
<text x="230.6" y="285.7">Н. контр.</text>
<text x="11.6" y="290" transform="rotate(-90 11.6 290)">Инв. № подл.</text>
<text x="230.6" y="290.7">Утв.</text>
<text x="322.5" y="295">Копировал</text>
<text x="394.6" y="295">Формат А3</text>
</g>
</svg>
